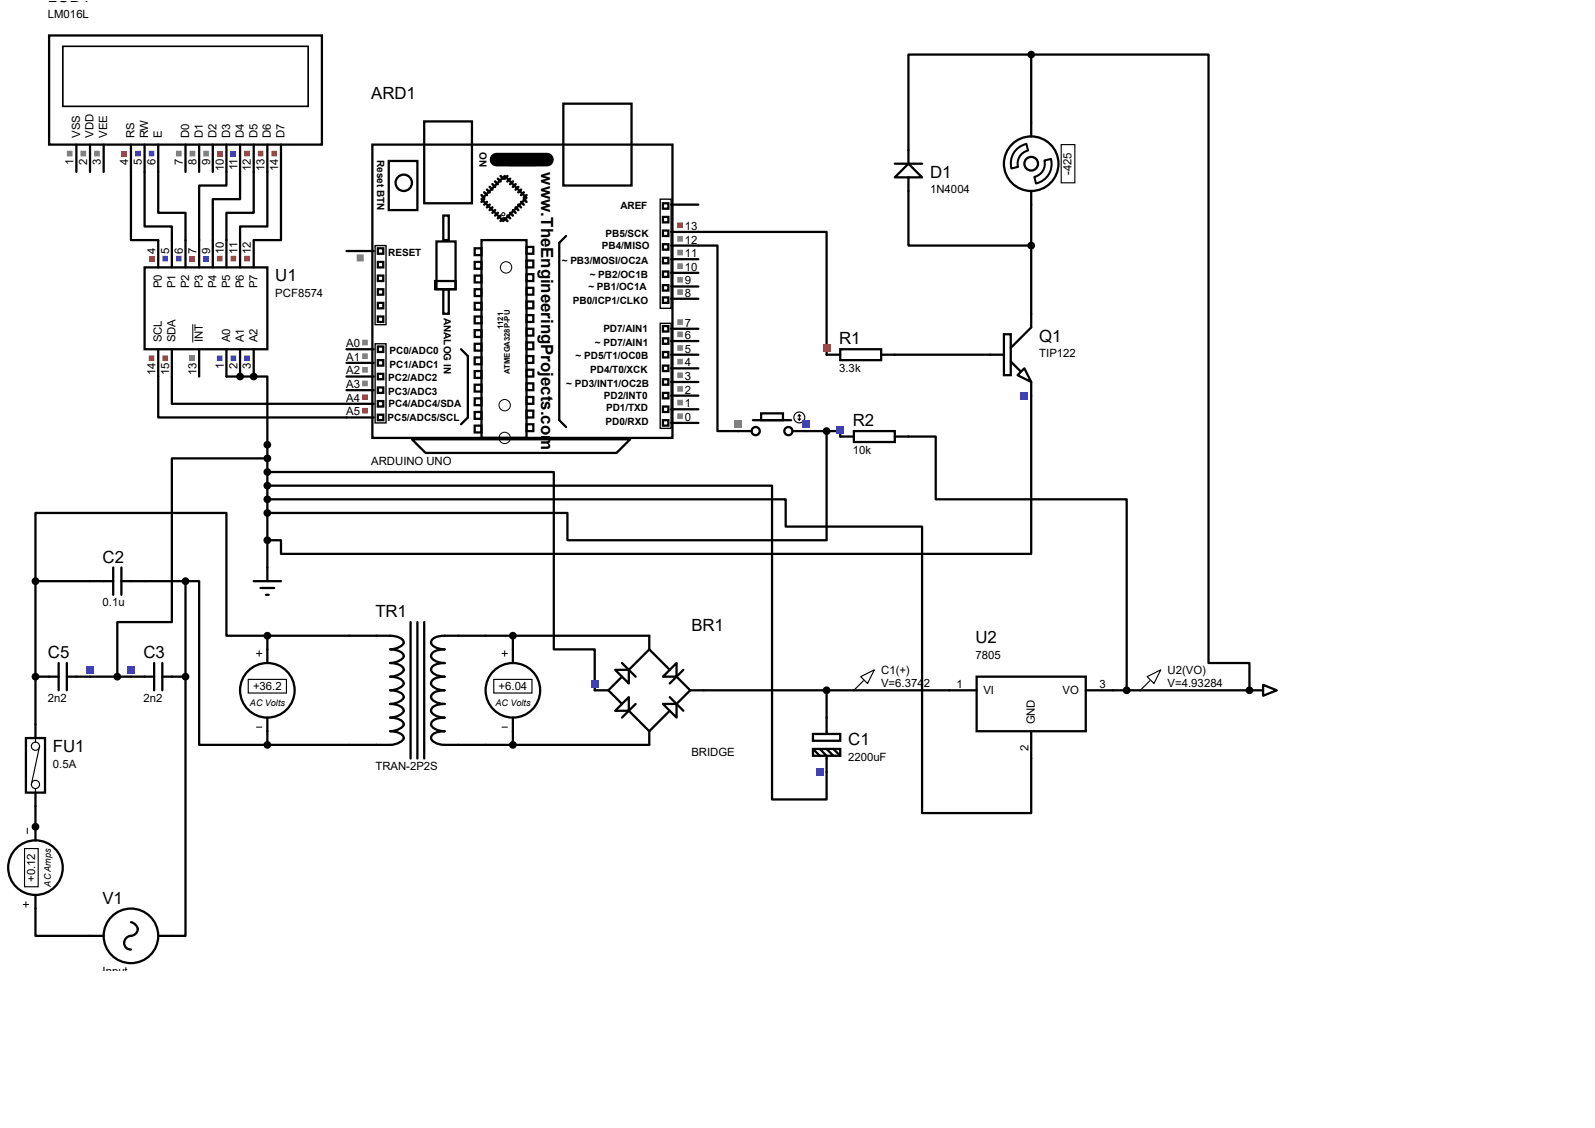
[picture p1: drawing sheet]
<svg xmlns="http://www.w3.org/2000/svg" width="297mm" height="210mm" viewBox="0 0 297 210" stroke-linecap="round" stroke-linejoin="round" font-family="sans-serif">
<g fill="none" stroke="#000" stroke-width=".42">
<path d="M192 10.2h-22.8v20.3M192 10.2h33v113.2h7.7v5.1h-25.4M192 10.2v15.2M24.4 32v12.7h5.1M26.9 32v10.2h5.1v2.5M29.5 32v7.6h5v5.1M42.2 32v2.5h-5.1v10.2M44.7 32v5.1h-5.1v7.6M47.2 32v7.6h-5v5.1M49.8 32v10.2h-5.1v2.5M52.3 32v12.7h-5.1M166.6 30.5h5.1"/>
<path d="M169.2 30.5l2.5 2.5h-5.1zM169.2 33v12.7h22.8M192 35.6v25.4l-3.8 3.8M130 43.2h23.9v22.8M130 45.7h3.6v34.6h3.8M29.5 70.1v7.6h35M32 70.1v5.1h32.5M42.2 70.1h7.6v35.6M166.6 66h20.3M186.9 62.2h1.3v7.6h-1.3zM188.2 67.3l1.8 1.8M189.5 69.8l1.3-1.2 1.2 2.5z"/>
<path d="M192 71.1v32h-139.7v-2.5h-2.5M49.8 87.9h53.3v33h7.6v7.6M49.8 90.4h94v58.4h10.1v-5M49.8 93h96.5v5h25.4v53.4h20.3v-10.2M49.8 85.3h-17.8v30.5h-10.2v10.2M150.1 80.3h3.8M153.9 80.3h2.6v1M153.9 80.3v20.3h-48.2v-5.1h-55.9M169.2 81.3h5v11.7h35.6v35.5M6.6 108.2v-12.7h35.6v22.9h7.6M6.6 108.2h10.2M6.6 108.2v26.7"/>
<path d="M26.9 108.2h7.6M34.5 108.2h2.6v30.5h12.7M34.5 108.2v66h-2.5M49.8 118.4h15.2M49.8 118.4v2.5M90.4 118.4h30.5M95.5 118.4v2.5M16.8 126h7.6M49.8 136.1v2.6M49.8 138.7h15.2M90.4 138.7h30.5M95.5 136.1v2.6"/>
<path d="M131.1 128.5h45.7M153.9 128.5v5.1M6.6 150.1v3.8M6.6 169.2v5h10.2"/>
<circle cx="192" cy="30.5" r="5.1"/>
<circle cx="192" cy="30.5" r="1.27"/>
</g>
<g fill="#000">
<circle cx="44.7" cy="70.1" r=".21"/>
<circle cx="47.2" cy="70.1" r=".21"/>
<circle cx="6.6" cy="126" r=".21"/>
<circle cx="34.5" cy="126" r=".21"/>
<circle cx="232.7" cy="128.5" r=".21"/>
<circle cx="6.6" cy="153.9" r=".21"/>
</g>
<path d="M189.2 27.9l1.2-.8 .7-.3 .3 1.2a2.49 2.49 0 0 0-1.8 3.1l-1.3 .3a3.7 3.7 0 0 1 .9-3.5zM194.5 29.9l1.2-.3a3.7 3.7 0 0 1-2.8 4.6l-.3-1.3a2.49 2.49 0 0 0 1.9-3z" fill="none" stroke="#000" stroke-width=".38"/>
<path d="M197.6 26.9h2.6v7.1h-2.6z" fill="none" stroke="#000" stroke-width=".21"/>
<g fill="#000" stroke="#000" stroke-width=".42">
<circle cx="192" cy="10.2" r=".51"/>
<circle cx="192" cy="45.7" r=".51"/>
</g>
<path d="M190.1 73h1.3v1.3h-1.3z" fill="#4040ff"/>
<path d="M153.9 66h2.6M156.5 65h7.6v2.1h-7.6zM164.1 66h2.5" fill="none" stroke="#000" stroke-width=".42"/>
<path d="M153.3 64.1h1.3v1.3h-1.3z" fill="#ff4040"/>
<g fill="none" stroke="#000" stroke-width=".42">
<path d="M9.1 6.6h50.8v20.3h-50.8zM14.2 26.9v5.1M16.8 26.9v5.1M19.3 26.9v5.1M24.4 26.9v5.1M26.9 26.9v5.1M29.5 26.9v5.1M34.5 26.9v5.1M37.1 26.9v5.1M39.6 26.9v5.1M42.2 26.9v5.1M44.7 26.9v5.1"/>
<path d="M47.2 26.9v5.1M49.8 26.9v5.1M52.3 26.9v5.1"/>
</g>
<path d="M11.7 8.6h45.7v11.2h-45.7z" fill="none" stroke="#000" stroke-width=".25"/>
<path d="M50.5 28.1h1.1v1h-1.1zM48 28.1h1.1v1h-1.1zM45.5 28.1h1v1h-1z" fill-rule="evenodd" fill="#ff4040"/>
<path d="M42.9 28.1h1.1v1h-1.1z" fill="#4040ff"/>
<path d="M40.4 28.1h1v1h-1z" fill="#ff4040"/>
<path d="M37.8 28.1h1.1v1h-1.1zM35.3 28.1h1.1v1h-1.1zM32.8 28.1h1v1h-1z" fill-rule="evenodd" fill="#808080"/>
<path d="M27.7 28.1h1v1h-1zM25.1 28.1h1.1v1h-1.1z" fill-rule="evenodd" fill="#4040ff"/>
<path d="M22.6 28.1h1.1v1h-1.1z" fill="#ff4040"/>
<path d="M12.4 28.1h1.1v1h-1.1zM15 28.1h1v1h-1zM17.5 28.1h1.1v1h-1.1z" fill-rule="evenodd" fill="#808080"/>
<g fill="none" stroke="#000" stroke-width=".42">
<path d="M26.9 49.8h22.9v15.2h-22.9zM29.5 44.7v5.1M32 44.7v5.1M34.5 44.7v5.1M37.1 44.7v5.1M39.6 44.7v5.1M42.2 44.7v5.1M44.7 44.7v5.1M47.2 44.7v5.1M29.5 65v5.1M32 65v5.1M37.1 65v5.1"/>
<path d="M42.2 65v5.1M44.7 65v5.1M47.2 65v5.1"/>
</g>
<path d="M35.9 60.4v3.4" fill="none" stroke="#000" stroke-width=".19"/>
<path d="M27.7 66.2h1v1h-1zM30.2 66.2h1.1v1h-1.1z" fill-rule="evenodd" fill="#ff4040"/>
<path d="M35.3 66.2h1.1v1h-1.1z" fill="#808080"/>
<path d="M40.4 66.2h1v1h-1zM42.9 66.2h1.1v1h-1.1zM45.5 66.2h1v1h-1z" fill-rule="evenodd" fill="#4040ff"/>
<path d="M27.7 47.6h1v1.1h-1z" fill="#ff4040"/>
<path d="M30.2 47.6h1.1v1.1h-1.1zM32.8 47.6h1v1.1h-1z" fill-rule="evenodd" fill="#4040ff"/>
<path d="M35.3 47.6h1.1v1.1h-1.1z" fill="#ff4040"/>
<path d="M37.8 47.6h1.1v1.1h-1.1z" fill="#4040ff"/>
<path d="M40.4 47.6h1v1.1h-1zM42.9 47.6h1.1v1.1h-1.1zM45.5 47.6h1v1.1h-1z" fill-rule="evenodd" fill="#ff4040"/>
<g fill="none" stroke="#000" stroke-width=".42">
<path d="M104.9 19.3h12.7v15.2h-12.7zM69.3 26.9h55.9v54.6h-55.9zM72.4 30h5.3v9.1h-5.3zM79 22.6h8.9v15.2h-8.9zM94 32.8l4 4-4.3 4.3-4-4zM95 28.7h4.6v2h-4.6zM123.4 37.8h1.1v1.1h-1.1zM125 38.1h5M64.5 46.7h5.1M70.4 48.8h1v1h-1zM70.4 53.8h1v1.1h-1zM70.4 58.9h1v1h-1z"/>
<path d="M70.4 56.4h1v1h-1zM70.4 51.3h1v1h-1zM70.4 46.2h1v1h-1zM81 52.3h3.8v1.5h-3.8zM81.3 45h3.5v8.8h-3.5zM82.5 40.1h1.1v4.6h-1.1zM82.5 53.8h1.1v4.6h-1.1zM88.4 46.2h1.3v1.3h-1.3zM88.4 48.8h1.3v1.2h-1.3zM88.4 51.3h1.3v1.3h-1.3zM88.4 53.8h1.3v1.3h-1.3zM88.4 56.4h1.3v1.3h-1.3z"/>
<path d="M88.4 58.9h1.3v1.3h-1.3zM89.7 44.7h8.3v36.8h-8.3zM98 46h1.3v1.2h-1.3zM98 48.5h1.3v1.3h-1.3zM98 51.1h1.3v1.2h-1.3zM98 53.6h1.3v1.3h-1.3zM98 56.1h1.3v1.3h-1.3zM98 58.7h1.3v1.2h-1.3zM105.4 43.9l-1.3 1.3v33l1.3 1.3M123.4 42.9h1.1v1h-1.1zM123.4 45.5h1.1v1h-1.1zM123.4 48h1.1v1h-1.1z"/>
<path d="M123.4 50.5h1.1v1.1h-1.1zM123.4 53.1h1.1v1h-1.1zM123.4 40.4h1.1v1h-1.1zM123.4 55.4h1.1v1h-1.1zM125 55.6h5M125 53.3h5M125 50.8h5M125 48.3h5M125 45.7h5M125 43.2h5M64.5 77.7h5.1M64.5 75.2h5.1"/>
<path d="M64.5 72.6h5.1M64.5 70.1h5.1M64.5 67.6h5.1M64.5 65h5.1M70.4 64.5h1v1h-1zM70.4 67.1h1v1h-1zM70.4 69.6h1v1h-1zM70.4 72.1h1v1.1h-1zM70.4 74.7h1v1h-1zM70.4 77.2h1v1h-1zM85.9 65l1.2 1.3v11.4l-1.2 1.3M88.4 61.5h1.3v1.2h-1.3z"/>
<path d="M88.4 64h1.3v1.3h-1.3zM88.4 66.5h1.3v1.3h-1.3zM88.4 69.1h1.3v1.3h-1.3zM88.4 71.6h1.3v1.3h-1.3zM88.4 74.2h1.3v1.2h-1.3zM88.4 76.7h1.3v1.3h-1.3zM88.4 79.2h1.3v1.3h-1.3zM98 61.2h1.3v1.3h-1.3zM98 63.8h1.3v1.2h-1.3zM98 66.3h1.3v1.3h-1.3zM98 68.8h1.3v1.3h-1.3zM98 71.4h1.3v1.2h-1.3z"/>
<path d="M98 73.9h1.3v1.3h-1.3zM98 76.5h1.3v1.2h-1.3zM98 79h1.3v1.3h-1.3zM123.4 60.7h1.1v1h-1.1zM123.4 63h1.1v1h-1.1zM123.4 65.5h1.1v1h-1.1zM123.4 68.1h1.1v1h-1.1zM123.4 70.6h1.1v1h-1.1zM123.4 73.2h1.1v1h-1.1zM123.4 75.7h1.1v1h-1.1zM123.4 78.2h1.1v1h-1.1zM125 78.7h5"/>
<path d="M125 76.2h5M125 73.7h5M125 71.1h5M125 68.6h5M125 66h5M125 63.5h5M125 61.2h5M76.7 81.8h40.6l-2.5 2.5h-35.6zM47.2 108.2h5.1M48.5 109.5h2.6M49.5 110.7h.5M49.8 105.7v2.5"/>
<circle cx="75.2" cy="34" r="1.52"/>
</g>
<g fill="#000" stroke="#000" stroke-width=".42">
<circle cx="44.7" cy="70.1" r=".51"/>
<circle cx="47.2" cy="70.1" r=".51"/>
</g>
<path d="M92.5 29.7h9.4" fill="none" stroke="#000" stroke-width="2.5"/>
<g fill="none" stroke="#000" stroke-width=".47">
<path d="M89.7 36.3l.5 .5M90.2 35.8l.5 .5M90.2 37.1l-.5 .5M90.7 35.3l.5 .5M90.7 37.6l-.5 .5M91.2 34.8l.5 .5M91.2 38.1l-.5 .5M91.7 34.3l.5 .5M91.7 38.6l-.5 .5M92.2 33.8l.5 .5M92.2 39.1l-.5 .5M92.7 33.3l.5 .5"/>
<path d="M92.7 39.6l-.5 .5M93.2 32.8l.5 .5M94.5 32.8l-.5 .5M95 39.6l.5 .5M95 33.3l-.5 .5M95.5 39.1l.5 .5M95.5 33.8l-.5 .5M96 38.6l.5 .5M96 34.3l-.5 .5M96.5 38.1l.5 .5M96.5 34.8l-.5 .5M97 37.6l.5 .5"/>
<path d="M97 35.3l-.5 .5M97.5 37.1l.5 .5M97.5 35.8l-.5 .5M98 36.3l-.5 .5M93.2 40.1l-.5 .5M93.7 40.6l-.5 .5M94 40.6l.5 .5M94.5 40.1l.5 .5"/>
</g>
<g fill="none" stroke="#000" stroke-width=".19">
<circle cx="93.7" cy="39.9" r=".3"/>
<circle cx="94.2" cy="49.8" r="1.06"/>
<circle cx="94" cy="75.4" r="1.06"/>
<circle cx="94" cy="81.5" r="1.06"/>
</g>
<path d="M122.9 37.1h2.1v20.3h-2.1zM69.8 45.7h2.1v14.8h-2.1zM69.8 64h2.1v14.7h-2.1zM122.9 60.2h2.1v19.6h-2.1z" fill="none" stroke="#000" stroke-width=".25"/>
<path d="M126.1 77h1.1v1h-1.1zM126.1 74.4h1.1v1.1h-1.1zM126.1 71.9h1.1v1h-1.1zM126.1 69.3h1.1v1.1h-1.1zM126.1 66.8h1.1v1.1h-1.1zM126.1 64.3h1.1v1h-1.1zM126.1 61.7h1.1v1.1h-1.1zM126.1 59.4h1.1v1.1h-1.1zM126.1 53.8h1.1v1.1h-1.1zM126.1 51.6h1.1v1h-1.1zM126.1 49h1.1v1.1h-1.1zM126.1 46.5h1.1v1h-1.1zM126.1 43.9h1.1v1.1h-1.1z" fill-rule="evenodd" fill="#808080"/>
<path d="M126.1 41.4h1.1v1.1h-1.1zM67.4 75.9h1.1v1.1h-1.1zM67.4 73.4h1.1v1.1h-1.1z" fill-rule="evenodd" fill="#ff4040"/>
<path d="M67.4 70.9h1.1v1h-1.1zM67.4 68.3h1.1v1.1h-1.1zM67.4 65.8h1.1v1h-1.1zM67.4 63.2h1.1v1.1h-1.1zM66.4 47.4h1.3v1.3h-1.3z" fill-rule="evenodd" fill="#808080"/>
<g fill="none" stroke="#000" stroke-width=".42">
<path d="M140.2 78.2h7.1M141.7 77h4.1v1.2h-4.1zM137.4 80.3h2.6M147.6 80.3h2.5"/>
<circle cx="140.7" cy="80.3" r=".76"/>
<circle cx="146.8" cy="80.3" r=".76"/>
</g>
<g fill="none" stroke="#000" stroke-width=".21">
<path d="M148.6 78l.2 .2M148.8 77.2v1M148.8 77.2l-.2 .3M148.8 77.2l.3 .3M149.1 78l-.3 .2"/>
<circle cx="148.8" cy="77.7" r="1.02"/>
</g>
<path d="M136.8 78.4h1.3v1.3h-1.3z" fill="#808080"/>
<path d="M149.5 78.4h1.3v1.3h-1.3z" fill="#4040ff"/>
<path d="M156.5 81.3h2.5M159 80.3h7.6v2h-7.6zM166.6 81.3h2.6" fill="none" stroke="#000" stroke-width=".42"/>
<path d="M155.8 79.4h1.3v1.3h-1.3z" fill="#4040ff"/>
<g fill="none" stroke="#000" stroke-width=".42">
<path d="M65 118.4h7.6a2.31 2.31 0 0 1 2.6 1.2 2.69 2.69 0 0 1-2.6 1.3 2.31 2.31 0 0 1 2.6 1.3 2.69 2.69 0 0 1-2.6 1.2 2.31 2.31 0 0 1 2.6 1.3 2.69 2.69 0 0 1-2.6 1.3 2.31 2.31 0 0 1 2.6 1.3 2.69 2.69 0 0 1-2.6 1.2 2.31 2.31 0 0 1 2.6 1.3 2.69 2.69 0 0 1-2.6 1.3 2.31 2.31 0 0 1 2.6 1.2 2.69 2.69 0 0 1-2.6 1.3 2.31 2.31 0 0 1 2.6 1.3 2.69 2.69 0 0 1-2.6 1.2 2.31 2.31 0 0 1 2.6 1.3 2.69 2.69 0 0 1-2.6 1.3h-7.6M76.5 115.8v25.4M77.7 115.8v25.4M79 115.8v25.4M90.4 118.4h-7.6a2.89 2.89 0 0 0-2.5 .9 .9 .9 0 0 0 .7 1.2l1.1 .3 .7 .1a2.89 2.89 0 0 0-2.5 .9 .9 .9 0 0 0 .7 1.2l1.1 .4h.7a2.89 2.89 0 0 0-2.5 1 .9 .9 0 0 0 .7 1.1l1.1 .4 .7 .1a2.89 2.89 0 0 0-2.5 .9 .9 .9 0 0 0 .7 1.2l1.1 .4h.7a2.89 2.89 0 0 0-2.5 .9 .9 .9 0 0 0 .7 1.2l1.1 .4 .7 .1a2.89 2.89 0 0 0-2.5 .9 .9 .9 0 0 0 .7 1.2l1.1 .3 .7 .1a2.89 2.89 0 0 0-2.5 .9 .9 .9 0 0 0 .7 1.2l1.1 .4h.7a2.89 2.89 0 0 0-2.5 1 .9 .9 0 0 0 .7 1.1l1.1 .4 .7 .1h7.6M151.4 136.7h5.1v1.2h-5.1zM151.4 139.4h5.1v1.3h-5.1zM151.4 139.4l1.3 1.3M152.7 139.4l1.2 1.3v3.1M153.9 133.6v3.1M153.9 139.4l1.3 1.3M155.2 139.4l1.3 1.3"/>
<path d="M16.8 174.2h2.5M24.4 171.7a1.27 1.27 0 0 1 1.2 1.1 1.27 1.27 0 0 1-.9 1.4 1.31 1.31 0 0 0-1.5 1.1 1.31 1.31 0 0 0 1.2 1.5M29.5 174.2h2.5"/>
<circle cx="24.4" cy="174.2" r="5.1"/>
</g>
<path d="M152 143.1h1.3v1.3h-1.3z" fill="#4040ff"/>
<g fill="none" stroke="#000" stroke-width=".42">
<path d="M120.9 118.4v2.5M110.7 128.5h2.6M113.3 128.5l2.5 2.6M114.6 124.7h2.5v2.6zM114.6 132.3l2.5-2.5v2.5zM115.8 123.4l2.6 2.6M115.8 126l-2.5 2.5M117.1 132.3l3.8 3.8M118.4 131.1l-2.6 2.5M120.9 120.9l-3.8 3.8M120.9 120.9l3.8 3.8M120.9 136.1v2.6"/>
<path d="M123.4 131.1h2.6v2.5zM123.4 126l2.6-2.6v2.6zM124.7 129.8l2.6 2.5M124.7 132.3l-3.8 3.8M126 126l2.5 2.5M127.3 124.7l-2.6 2.6M128.5 128.5h2.6M128.5 128.5l-2.5 2.6M176.8 128.5h5.1M181.9 126h20.3v10.1h-20.3zM192 136.1v5.1M202.2 128.5h5.1"/>
</g>
<circle cx="153.9" cy="128.5" r=".51" fill="#000" stroke="#000" stroke-width=".42"/>
<path d="M110.1 126.6h1.3v1.3h-1.3z" fill="#4040ff"/>
<path d="M46.2 126.5h7.1v2.5h-7.1zM91.9 126.5h7.2v2.5h-7.2zM160.3 126l2.5-1.3-1.3 2.6zM160.8 126.7l-1.8 1.8M213.6 126l2.6-1.3-1.3 2.6zM214.1 126.7l-1.8 1.8" fill="none" stroke="#000" stroke-width=".21"/>
<g fill="none" stroke="#000" stroke-width=".42">
<path d="M16.8 108.2h4.3M21.1 105.7v5M22.6 105.7v5M22.6 108.2h4.3M24.4 126h4.3M28.7 123.4v5.1M30.2 123.4v5.1M30.2 126h4.3M49.8 120.9v2.5M49.8 133.6v2.5M95.5 120.9v2.5M95.5 133.6v2.5"/>
<path d="M232.7 128.5h2.5M235.2 127.5l2.5 1-2.5 1z"/>
<circle cx="49.8" cy="128.5" r="5.1"/>
<circle cx="95.5" cy="128.5" r="5.1"/>
</g>
<path d="M47.8 121.7h1M47.8 135.4h1M48.3 121.2v1M93.5 121.7h1M93.5 135.4h1M94 121.2v1" fill="none" stroke="#000" stroke-width=".19"/>
<g fill="#000" stroke="#000" stroke-width=".42">
<circle cx="49.8" cy="93" r=".51"/>
<circle cx="49.8" cy="95.5" r=".51"/>
<circle cx="49.8" cy="90.4" r=".51"/>
<circle cx="49.8" cy="87.9" r=".51"/>
<circle cx="153.9" cy="80.3" r=".51"/>
<circle cx="49.8" cy="118.4" r=".51"/>
<circle cx="49.8" cy="100.6" r=".51"/>
<circle cx="95.5" cy="118.4" r=".51"/>
<circle cx="49.8" cy="138.7" r=".51"/>
<circle cx="95.5" cy="138.7" r=".51"/>
<circle cx="209.8" cy="128.5" r=".51"/>
<circle cx="232.7" cy="128.5" r=".51"/>
</g>
<path d="M23.7 124.1h1.4v1.3h-1.4z" fill="#4040ff"/>
<path d="M6.6 126h4.3M10.9 123.4v5.1M12.4 123.4v5.1M12.4 126h4.4" fill="none" stroke="#000" stroke-width=".42"/>
<path d="M16.1 124.1h1.3v1.3h-1.3z" fill="#4040ff"/>
<g fill="#000" stroke="#000" stroke-width=".42">
<circle cx="49.8" cy="82.8" r=".51"/>
<circle cx="49.8" cy="85.3" r=".51"/>
<circle cx="6.6" cy="108.2" r=".51"/>
<circle cx="34.5" cy="108.2" r=".51"/>
<circle cx="6.6" cy="126" r=".51"/>
<circle cx="21.8" cy="126" r=".51"/>
<circle cx="34.5" cy="126" r=".51"/>
<circle cx="6.6" cy="153.9" r=".51"/>
</g>
<g fill="none" stroke="#000" stroke-width=".42">
<path d="M4.8 137.4h3.6v10.2h-3.6zM6.6 134.9v2.5M6.6 147.6v2.5M6.6 153.9v2.6M6.6 166.6v2.6"/>
<circle cx="6.6" cy="161.5" r="5.1"/>
</g>
<g fill="none" stroke="#000" stroke-width=".21">
<path d="M6.6 137.4v.8M7.4 138.9l-1.6 7.1M4.6 158h2.5v7.1h-2.5zM6.6 146.8v.8"/>
<circle cx="6.6" cy="138.9" r=".76"/>
<circle cx="6.6" cy="146" r=".76"/>
</g>
<path d="M5.1 154.2v1M4.3 168.4h1M4.8 167.9v1" fill="none" stroke="#000" stroke-width=".19"/>
<g font-size="3.1">
<text x="8.9" y=".3">LCD1</text>
<text x="69.1" y="18.4">ARD1</text>
<text x="100.8" y="32" transform="rotate(90 100.8 32)">www.TheEngineeringProjects.com</text>
<text x="173.2" y="33.1">D1</text>
<text x="51.3" y="52.4">U1</text>
<text x="156.3" y="64.1">R1</text>
<text x="193.5" y="63.6">Q1</text>
<text x="158.8" y="79.4">R2</text>
<text x="19.1" y="104.8">C2</text>
<text x="69.9" y="114.9">TR1</text>
<text x="128.7" y="117.5">BR1</text>
<text x="181.7" y="119.7">U2</text>
<text x="8.9" y="122.6">C5</text>
<text x="26.7" y="122.6">C3</text>
<text x="9.9" y="140">FU1</text>
<text x="157.9" y="138.8">C1</text>
<text x="19.1" y="168.3">V1</text>
</g>
<g font-size="2.1">
<text x="8.9" y="3.3">LM016L</text>
<text x="14.9" y="25.7" transform="rotate(-90 14.9 25.7)">VSS</text>
<text x="17.4" y="25.7" transform="rotate(-90 17.4 25.7)">VDD</text>
<text x="20" y="25.7" transform="rotate(-90 20 25.7)">VEE</text>
<text x="25.1" y="25.7" transform="rotate(-90 25.1 25.7)">RS</text>
<text x="27.6" y="25.7" transform="rotate(-90 27.6 25.7)">RW</text>
<text x="30.1" y="25.7" transform="rotate(-90 30.1 25.7)">E</text>
<text x="35.2" y="25.7" transform="rotate(-90 35.2 25.7)">D0</text>
<text x="37.8" y="25.7" transform="rotate(-90 37.8 25.7)">D1</text>
<text x="40.3" y="25.7" transform="rotate(-90 40.3 25.7)">D2</text>
<text x="42.8" y="25.7" transform="rotate(-90 42.8 25.7)">D3</text>
<text x="45.4" y="25.7" transform="rotate(-90 45.4 25.7)">D4</text>
<text x="47.9" y="25.7" transform="rotate(-90 47.9 25.7)">D5</text>
<text x="50.5" y="25.7" transform="rotate(-90 50.5 25.7)">D6</text>
<text x="53" y="25.7" transform="rotate(-90 53 25.7)">D7</text>
<text x="13.7" y="30.6" transform="rotate(-90 13.7 30.6)">1</text>
<text x="16.3" y="30.6" transform="rotate(-90 16.3 30.6)">2</text>
<text x="18.8" y="30.6" transform="rotate(-90 18.8 30.6)">3</text>
<text x="23.9" y="30.6" transform="rotate(-90 23.9 30.6)">4</text>
<text x="26.4" y="30.6" transform="rotate(-90 26.4 30.6)">5</text>
<text x="29" y="30.6" transform="rotate(-90 29 30.6)">6</text>
<text x="34" y="30.6" transform="rotate(-90 34 30.6)">7</text>
<text x="36.6" y="30.6" transform="rotate(-90 36.6 30.6)">8</text>
<text x="39.1" y="30.6" transform="rotate(-90 39.1 30.6)">9</text>
<text x="41.7" y="31.8" transform="rotate(-90 41.7 31.8)">10</text>
<text x="44.2" y="31.7" transform="rotate(-90 44.2 31.7)">11</text>
<text x="46.7" y="31.8" transform="rotate(-90 46.7 31.8)">12</text>
<text x="49.3" y="31.8" transform="rotate(-90 49.3 31.8)">13</text>
<text x="51.8" y="31.8" transform="rotate(-90 51.8 31.8)">14</text>
<text x="199.6" y="32.6" transform="rotate(-90 199.6 32.6)">-425</text>
<text x="173.2" y="36">1N4004</text>
<text x="29" y="47.2" transform="rotate(-90 29 47.2)">4</text>
<text x="31.5" y="47.2" transform="rotate(-90 31.5 47.2)">5</text>
<text x="34" y="47.2" transform="rotate(-90 34 47.2)">6</text>
<text x="36.6" y="47.2" transform="rotate(-90 36.6 47.2)">7</text>
<text x="39.1" y="47.2" transform="rotate(-90 39.1 47.2)">9</text>
<text x="41.7" y="47.2" transform="rotate(-90 41.7 47.2)">10</text>
<text x="44.2" y="47.2" transform="rotate(-90 44.2 47.2)">11</text>
<text x="46.7" y="47.2" transform="rotate(-90 46.7 47.2)">12</text>
<text x="127.5" y="47.9">11</text>
<text x="127.5" y="45.3">12</text>
<text x="127.5" y="42.8">13</text>
<text x="30.1" y="53.6" transform="rotate(-90 30.1 53.6)">P0</text>
<text x="32.7" y="53.6" transform="rotate(-90 32.7 53.6)">P1</text>
<text x="35.2" y="53.6" transform="rotate(-90 35.2 53.6)">P2</text>
<text x="37.8" y="53.6" transform="rotate(-90 37.8 53.6)">P3</text>
<text x="40.3" y="53.6" transform="rotate(-90 40.3 53.6)">P4</text>
<text x="42.8" y="53.6" transform="rotate(-90 42.8 53.6)">P5</text>
<text x="45.4" y="53.6" transform="rotate(-90 45.4 53.6)">P6</text>
<text x="47.9" y="53.6" transform="rotate(-90 47.9 53.6)">P7</text>
<text x="127.5" y="53">9</text>
<text x="127.5" y="50.4">10</text>
<text x="51.3" y="55.3">PCF8574</text>
<text x="127.5" y="55.2">8</text>
<text x="30.1" y="63.8" transform="rotate(-90 30.1 63.8)">SCL</text>
<text x="32.7" y="63.8" transform="rotate(-90 32.7 63.8)">SDA</text>
<text x="37.8" y="63.8" transform="rotate(-90 37.8 63.8)">INT</text>
<text x="42.8" y="63.8" transform="rotate(-90 42.8 63.8)">A0</text>
<text x="45.4" y="63.8" transform="rotate(-90 45.4 63.8)">A1</text>
<text x="47.9" y="63.8" transform="rotate(-90 47.9 63.8)">A2</text>
<text x="64.5" y="64.6">A0</text>
<text x="127.5" y="65.7">5</text>
<text x="127.5" y="63.1">6</text>
<text x="127.5" y="60.8">7</text>
<text x="29" y="69.9" transform="rotate(-90 29 69.9)">14</text>
<text x="31.5" y="69.9" transform="rotate(-90 31.5 69.9)">15</text>
<text x="36.6" y="69.9" transform="rotate(-90 36.6 69.9)">13</text>
<text x="41.7" y="68.7" transform="rotate(-90 41.7 68.7)">1</text>
<text x="44.2" y="68.7" transform="rotate(-90 44.2 68.7)">2</text>
<text x="46.7" y="68.7" transform="rotate(-90 46.7 68.7)">3</text>
<text x="64.5" y="69.7">A2</text>
<text x="64.5" y="67.2">A1</text>
<text x="127.5" y="70.7">3</text>
<text x="127.5" y="68.2">4</text>
<text x="156.3" y="69.2">3.3k</text>
<text x="193.5" y="66.5">TIP122</text>
<text x="64.5" y="77.3">A5</text>
<text x="64.5" y="74.8">A4</text>
<text x="64.5" y="72.3">A3</text>
<text x="127.5" y="75.8">1</text>
<text x="127.5" y="73.3">2</text>
<text x="127.5" y="78.4">0</text>
<text x="69.1" y="86.5">ARDUINO UNO</text>
<text x="158.8" y="84.5">10k</text>
<text x="19.1" y="112.9">0.1u</text>
<text x="164.1" y="125.5">C1(+)</text>
<text x="181.7" y="122.6">7805</text>
<text x="217.4" y="125.5">U2(VO)</text>
<text x="8.9" y="130.7">2n2</text>
<text x="26.7" y="130.7">2n2</text>
<text x="47.1" y="128.5">+36.2</text>
<text x="92.8" y="128.5">+6.04</text>
<text x="164.1" y="127.9">V=6.3742</text>
<text x="178.1" y="128.1">1</text>
<text x="183.1" y="129.3">VI</text>
<text x="197.9" y="129.3">VO</text>
<text x="204.7" y="128.1">3</text>
<text x="217.4" y="127.9">V=4.93284</text>
<text x="192.7" y="134.9" transform="rotate(-90 192.7 134.9)">GND</text>
<text x="9.9" y="143">0.5A</text>
<text x="69.9" y="143.4">TRAN-2P2S</text>
<text x="128.7" y="140.8">BRIDGE</text>
<text x="157.9" y="141.7">2200uF</text>
<text x="191.5" y="139.9" transform="rotate(-90 191.5 139.9)">2</text>
<text x="6.5" y="164.2" transform="rotate(-90 6.5 164.2)">+0.12</text>
<text x="19.1" y="181.5">Input</text>
</g>
<g font-size="1.9">
<text x="70.2" y="29.8" transform="rotate(90 70.2 29.8)">Reset BTN</text>
<text x="89.3" y="28.3" transform="rotate(90 89.3 28.3)">ON</text>
<text x="115.5" y="39">AREF</text>
<text x="72.3" y="47.6">RESET</text>
<text x="112.1" y="46.4">PB4/MISO</text>
<text x="112.8" y="44.1">PB5/SCK</text>
<text x="104.6" y="49.1">~ PB3/MOSI/OC2A</text>
<text x="109.6" y="54">~ PB1/OC1A</text>
<text x="109.8" y="51.7">~ PB2/OC1B</text>
<text x="82.7" y="59.2" transform="rotate(90 82.7 59.2)">ANALOG IN</text>
<text x="106.7" y="56.5">PB0/ICP1/CLKO</text>
<text x="72.6" y="65.9">PC0/ADC0</text>
<text x="110.8" y="64.4">~ PD7/AIN1</text>
<text x="112.4" y="61.8">PD7/AIN1</text>
<text x="72.3" y="71">PC2/ADC2</text>
<text x="72.6" y="68.5">PC1/ADC1</text>
<text x="107.2" y="66.9">~ PD5/T1/OC0B</text>
<text x="109.9" y="69.5">PD4/T0/XCK</text>
<text x="72.3" y="73.5">PC3/ADC3</text>
<text x="72.3" y="75.8">PC4/ADC4/SDA</text>
<text x="105.5" y="72">~ PD3/INT1/OC2B</text>
<text x="112.4" y="74.3">PD2/INT0</text>
<text x="112.9" y="76.6">PD1/TXD</text>
<text x="72.2" y="78.4">PC5/ADC5/SCL</text>
<text x="112.8" y="79.1">PD0/RXD</text>
</g>
<g font-size="1.7">
<text x="46.5" y="131.4">AC Volts</text>
<text x="92.2" y="131.4">AC Volts</text>
<text x="9.4" y="165.1" transform="rotate(-90 9.4 165.1)">AC Amps</text>
</g>
<g font-size="1.4">
<text x="93.7" y="61.3" transform="rotate(-90 93.7 61.3)">1121</text>
<text x="95" y="69.6" transform="rotate(-90 95 69.6)">ATMEGA328P-PU</text>
</g>
</svg>
